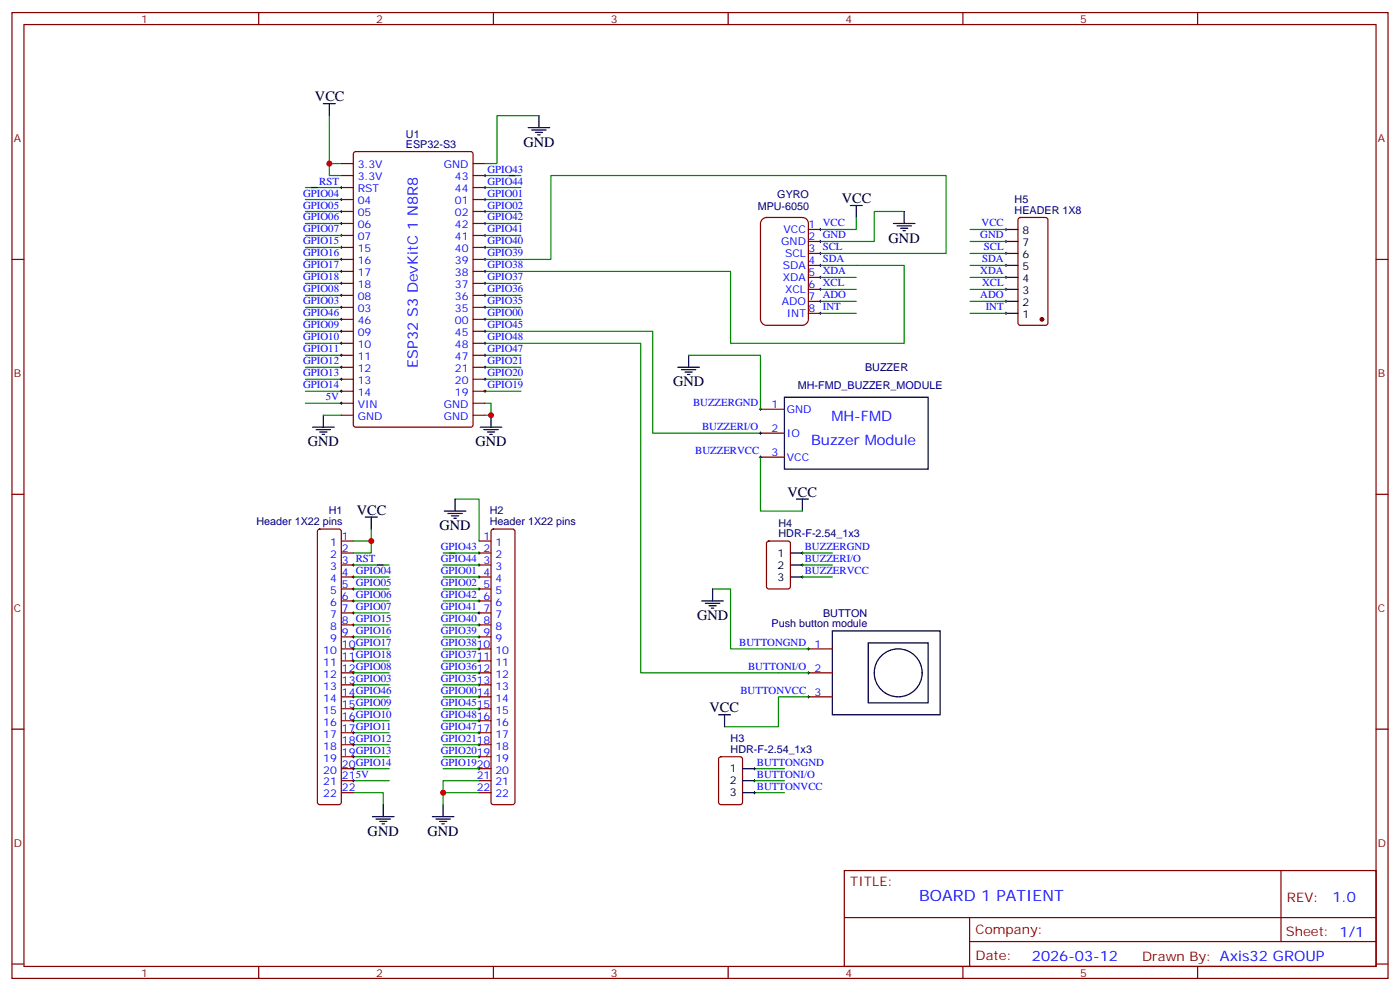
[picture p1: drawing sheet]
<svg xmlns="http://www.w3.org/2000/svg" width="412mm" height="292mm" viewBox="0 0 412 292" stroke-linecap="round" stroke-linejoin="round" font-family="sans-serif">
<g fill="none" stroke="#870000" stroke-width=".35">
<path d="M3.5 3.7h405.4v284.3h-405.4zM7.1 7.2h398.2v277.3h-398.2zM76.2 3.7v3.5M145.3 3.7v3.5M214.5 3.7v3.5M283.6 3.7v3.5M352.8 3.7v3.5M100.5 48.2h3.6M100.5 51.7h3.6M100.5 55.2h3.6M100.5 58.7h3.6M104.3 44.8l.5-.2h33.8l.7 .5v80l-.4 .6-34.1 .1-.7-.5v-80z"/>
<path d="M139.3 48.2h3.6M139.3 51.7h3.6M139.3 55.2h3.6M139.3 58.7h3.6M3.5 76.4h3.6M100.5 76.4h3.6M100.5 62.3h3.6M100.5 65.8h3.6M100.5 69.3h3.6M100.5 72.8h3.6M100.5 79.9h3.6M139.3 76.4h3.6"/>
<path d="M139.3 62.3h3.6M139.3 65.8h3.6M139.3 69.3h3.6M139.3 72.8h3.6M139.3 79.9h3.6M224.6 64.5l1.2-.5h10.6a1.76 1.76 0 0 1 1.7 1.8v28.2a1.89 1.89 0 0 1-1.7 1.8h-10.6a1.89 1.89 0 0 1-1.8-1.8v-28.2zM238.1 67.6h3.6M238.1 71.1h3.6M238.1 74.6h3.6M238.1 78.1h3.6M300.1 64.2l.5-.2h7.4l.6 .5 .1 30.6-.5 .6-7.6 .1-.7-.5v-30.6zM405.3 76.4h3.6"/>
<path d="M100.5 83.4h3.6M100.5 87h3.6M100.5 90.5h3.6M100.5 94h3.6M100.5 97.5h3.6M139.3 83.4h3.6M139.3 87h3.6M139.3 90.5h3.6M139.3 94h3.6M139.3 97.5h3.6M238.1 81.7h3.6M238.1 85.2h3.6"/>
<path d="M238.1 88.7h3.6M238.1 92.3h3.6M100.5 101.1h3.6M100.5 104.6h3.6M100.5 108.1h3.6M100.5 111.7h3.6M100.5 115.2h3.6M100.5 118.7h3.6M139.3 101.1h3.6M139.3 104.6h3.6M139.3 108.1h3.6M139.3 111.7h3.6"/>
<path d="M139.3 115.2h3.6M139.3 118.7h3.6M100.5 122.2h3.6M139.3 122.2h3.6M224 120.5h7.1M224 127.5h7.1M224 134.6h7.1M3.5 145.5h3.6M93.7 156l.5-.2h5.6l.5 .2 .2 .5v79.7l-.2 .5-.5 .2h-5.6l-.5-.2-.2-.5v-79.7zM100.5 159.3h3.6M141.1 159.3h3.5M144.9 156l.4-.2h5.7l.5 .2 .2 .5v79.7l-.2 .5-.5 .2h-5.7l-.5-.2-.2-.5v-79.7z"/>
<path d="M226 159.5l.5-.2h5.6l.7 .4v13l-.4 .6-5.9 .1-.7-.5v-12.9zM405.3 145.5h3.6M100.5 162.8h3.6M100.5 166.3h3.6M100.5 169.9h3.6M100.5 173.4h3.6M100.5 176.9h3.6M141.1 162.8h3.5M141.1 166.3h3.5M141.1 169.9h3.5M141.1 173.4h3.5M141.1 176.9h3.5"/>
<path d="M100.5 180.4h3.6M100.5 184h3.6M100.5 187.5h3.6M100.5 191h3.6M100.5 194.6h3.6M100.5 198.1h3.6M141.1 180.4h3.5M141.1 184h3.5M141.1 187.5h3.5M141.1 191h3.5M141.1 194.6h3.5M141.1 198.1h3.5"/>
<path d="M238.1 191h7.1M238.1 198.1h7.1M3.5 214.7h3.6M100.5 201.6h3.6M100.5 205.1h3.6M100.5 208.7h3.6M100.5 212.2h3.6M100.5 215.7h3.6M100.5 219.3h3.6M141.1 201.6h3.5M141.1 205.1h3.5M141.1 208.7h3.5"/>
<path d="M141.1 212.2h3.5M141.1 215.7h3.5M141.1 219.3h3.5M238.1 205.1h7.1M405.3 214.7h3.6M100.5 222.8h3.6M100.5 226.3h3.6M100.5 229.8h3.6M100.5 233.4h3.6M141.1 222.8h3.5M141.1 226.3h3.5M141.1 229.8h3.5"/>
<path d="M141.1 233.4h3.5M211.9 223l.5-.2h5.6l.7 .4v13l-.4 .6-5.9 .1-.7-.5v-12.9zM248.7 256.3h156.6v28.2h-156.6zM377.3 256.3v20.9M248.7 270.1h156.5M285.6 277.2h119.6M285.6 270.1v14.2M3.5 283.8h3.6M76.2 284.5v3.5M145.3 284.5v3.5M214.5 284.5v3.5M283.6 284.5v3.5"/>
<path d="M352.8 284.5v3.5M405.3 283.8h3.6"/>
</g>
<g fill="none" stroke="#000" stroke-width=".29">
<path d="M100.2 55.2h.7M100.2 58.7h.7M100.5 54.9v.7M100.5 58.4v.7M142.5 51.7h.7M142.5 55.2h.7M142.5 58.7h.7M142.9 51.3v.7M142.9 54.9v.7M142.9 58.4v.7M100.2 62.3h.7M100.2 65.8h.7"/>
<path d="M100.2 69.3h.7M100.2 72.8h.7M100.2 76.4h.7M100.2 79.9h.7M100.5 61.9v.7M100.5 65.4v.7M100.5 69v.7M100.5 72.5v.7M100.5 76v.7M100.5 79.6v.7M142.5 62.3h.7M142.5 65.8h.7"/>
<path d="M142.5 69.3h.7M142.5 72.8h.7M142.5 76.4h.7M142.5 79.9h.7M142.9 61.9v.7M142.9 65.4v.7M142.9 69v.7M142.9 72.5v.7M142.9 76v.7M142.9 79.6v.7M241.3 67.6h.7M241.3 71.1h.7"/>
<path d="M241.3 74.6h.7M241.3 78.1h.7M241.7 67.2v.7M241.7 70.7v.7M241.7 74.3v.7M241.7 77.8v.7M296 67.6h.7M296 71.1h.7M296 74.6h.7M296 78.1h.7M296.3 67.2v.7M296.3 70.7v.7"/>
<path d="M296.3 74.3v.7M296.3 77.8v.7M100.2 83.4h.7M100.2 87h.7M100.2 90.5h.7M100.2 94h.7M100.2 97.5h.7M100.5 83.1v.7M100.5 86.6v.7M100.5 90.1v.7M100.5 93.7v.7M100.5 97.2v.7"/>
<path d="M142.5 83.4h.7M142.5 87h.7M142.5 90.5h.7M142.5 94h.7M142.5 97.5h.7M142.9 83.1v.7M142.9 86.6v.7M142.9 90.1v.7M142.9 93.7v.7M142.9 97.2v.7M241.3 81.7h.7M241.3 85.2h.7"/>
<path d="M241.3 88.7h.7M241.3 92.3h.7M241.7 81.3v.7M241.7 84.8v.7M241.7 88.4v.7M241.7 91.9v.7M296 81.7h.7M296 85.2h.7M296 88.7h.7M296 92.3h.7M296.3 81.3v.7M296.3 84.8v.7"/>
<path d="M296.3 88.4v.7M296.3 91.9v.7M100.2 101.1h.7M100.2 104.6h.7M100.2 108.1h.7M100.2 111.7h.7M100.2 115.2h.7M100.2 118.7h.7M100.5 100.7v.7M100.5 104.2v.8M100.5 107.8v.7M100.5 111.3v.7"/>
<path d="M100.5 114.8v.7M100.5 118.4v.7M142.5 101.1h.7M142.5 104.6h.7M142.5 108.1h.7M142.5 111.7h.7M142.5 115.2h.7M142.9 100.7v.7M142.9 104.2v.8M142.9 107.8v.7M142.9 111.3v.7M142.9 114.8v.7"/>
<path d="M223.7 120.5h.7M223.7 127.5h.7M223.7 134.6h.7M224 120.1v.7M224 127.2v.7M224 134.2v.7M103.7 176.9h.7M103.7 173.4h.7M103.7 169.9h.7M103.7 166.3h.7M104.1 166v.7M104.1 169.5v.7"/>
<path d="M104.1 173v.7M104.1 176.6v.7M140.8 176.9h.7M140.8 173.4h.7M140.8 169.9h.7M140.8 166.3h.7M140.8 162.8h.7M141.1 162.5v.7M141.1 166v.7M141.1 169.5v.7M141.1 173v.7M141.1 176.6v.7"/>
<path d="M236 169.9h.7M236 166.3h.7M236 162.8h.7M236.4 162.5v.7M236.4 166v.7M236.4 169.5v.7M103.7 198.1h.7M103.7 194.6h.7M103.7 191h.7M103.7 187.5h.7M103.7 184h.7M103.7 180.4h.7"/>
<path d="M104.1 180.1v.7M104.1 183.6v.7M104.1 187.1v.8M104.1 190.7v.7M104.1 194.2v.7M104.1 197.7v.7M140.8 198.1h.7M140.8 194.6h.7M140.8 191h.7M140.8 187.5h.7M140.8 184h.7M140.8 180.4h.7"/>
<path d="M141.1 180.1v.7M141.1 183.6v.7M141.1 187.1v.8M141.1 190.7v.7M141.1 194.2v.7M141.1 197.7v.7M237.8 198.1h.7M237.8 191h.7M238.1 190.7v.7M238.1 197.7v.7M103.7 219.3h.7M103.7 215.7h.7"/>
<path d="M103.7 212.2h.7M103.7 208.7h.7M103.7 205.1h.7M103.7 201.6h.7M104.1 201.3v.7M104.1 204.8v.7M104.1 208.3v.7M104.1 211.8v.7M104.1 215.4v.7M104.1 218.9v.7M140.8 219.3h.7M140.8 215.7h.7"/>
<path d="M140.8 212.2h.7M140.8 208.7h.7M140.8 205.1h.7M140.8 201.6h.7M141.1 201.3v.7M141.1 204.8v.7M141.1 208.3v.7M141.1 211.8v.7M141.1 215.4v.7M141.1 218.9v.7M237.8 205.1h.7M238.1 204.8v.7"/>
<path d="M103.7 226.3h.7M103.7 222.8h.7M103.7 229.8h.7M104.1 222.4v.7M104.1 226v.7M104.1 229.5v.7M140.8 226.3h.7M140.8 222.8h.7M141.1 222.4v.7M141.1 226v.7M221.9 226.3h.7M221.9 229.8h.7"/>
<path d="M221.9 233.4h.7M222.2 226v.7M222.2 229.5v.7M222.2 233v.7"/>
</g>
<g fill="none" stroke="#008700" stroke-width=".35">
<path d="M97 34v14.2h3.5M158.7 34h-12.3v14.2h-3.5M90 58.7h10.5M90 55.2h10.5M97 48.2v3.5h3.5M142.9 55.2h10.6M142.9 58.7h10.6M142.9 51.7h10.6M90 69.3h10.5M90 65.8h10.5M90 62.3h10.5M90 72.8h10.5"/>
<path d="M90 76.4h10.5M90 79.9h10.5M142.9 65.8h10.6M142.9 62.3h10.6M142.9 69.3h10.6M142.9 72.8h10.6M241.7 78.1h24.6v23h-51.1v-21.2h-72.3M241.7 74.6h37v-22.9h-116.4v24.7h-19.4M252.2 64v3.6h-10.5M266.3 62.3h-8.8v8.8h-15.8M285.8 78.1h10.5M285.8 67.6h10.5"/>
<path d="M285.8 71.1h10.5M285.8 74.6h10.5M90 83.4h10.5M90 87h10.5M90 90.5h10.5M90 94h10.5M90 97.5h10.5M142.9 97.5h49.4v30h31.7M142.9 83.4h10.6M142.9 87h10.6M142.9 90.5h10.6M142.9 94h10.6"/>
<path d="M241.7 81.7h10.5M241.7 85.2h10.5M241.7 88.7h10.5M241.7 92.3h10.5M285.8 81.7h10.5M285.8 85.2h10.5M285.8 88.7h10.5M285.8 92.3h10.5M90 104.6h10.5M90 108.1h10.5M90 111.7h10.5M90 115.2h10.5"/>
<path d="M90 101.1h10.5M90 118.7h10.5M142.9 101.1h45.8v97h49.4M142.9 118.7h1.7v3.5h-1.7M142.9 104.6h10.6M142.9 108.1h10.6M142.9 111.7h10.6M142.9 115.2h10.6M202.8 104.6h21.2v15.9M95.2 122.2h5.3M224 134.6v15.9h12.4M109.4 159.3v3.5h-5.3"/>
<path d="M109.4 155.8v3.5h-5.3M134.1 146.9h7v12.4M104.1 169.9h10.6M104.1 173.4h10.6M104.1 176.9h10.6M104.1 166.3h10.6M130.5 166.3h10.6M130.5 162.8h10.6M130.5 169.9h10.6M130.5 173.4h10.6M130.5 176.9h10.6M209.9 173.4h5.3v17.6h22.9"/>
<path d="M236.4 162.8h8.8M236.4 169.9h8.8M236.4 166.3h8.8M104.1 198.1h10.6M104.1 191h10.6M104.1 187.5h10.6M104.1 184h10.6M104.1 180.4h10.6M104.1 194.6h10.6M130.5 198.1h10.6M130.5 191h10.6M130.5 187.5h10.6"/>
<path d="M130.5 184h10.6M130.5 180.4h10.6M130.5 194.6h10.6M104.1 219.3h10.6M104.1 215.7h10.6M104.1 212.2h10.6M104.1 208.7h10.6M104.1 205.1h10.6M104.1 201.6h10.6M130.5 219.3h10.6M130.5 215.7h10.6M130.5 212.2h10.6"/>
<path d="M130.5 208.7h10.6M130.5 205.1h10.6M130.5 201.6h10.6M238.1 205.1h-8.8v8.9h-15.9M104.1 233.4h8.8v3.5M104.1 226.3h10.6M104.1 222.8h10.6M104.1 229.8h10.6M130.5 226.3h10.6M130.5 222.8h10.6M130.5 233.4h10.6M141.1 229.8h-10.6v7.1"/>
<path d="M222.2 233.4h8.9M222.2 226.3h8.9M222.2 229.8h8.9"/>
</g>
<g fill="none" stroke="#000" stroke-width=".35">
<path d="M95.2 30.5h3.6M97 30.5v3.5M155.6 37.6h6.3M156.6 38.3h4.3M157.7 39h2.1M158.4 39.7h.7M158.7 34v3.6M91.7 55.2h1.8M149.9 51.7h1.8M250.5 60.5h3.5M252.2 60.5v3.5M263.2 65.8h6.3"/>
<path d="M264.2 66.5h4.3M265.3 67.2h2.1M266 67.9h.7M266.3 62.3v3.5M296.3 78.1h3.6M296.3 74.6h3.6M296.3 67.6h3.6M296.3 71.1h3.6M296.3 92.3h3.6M296.3 88.7h3.6M296.3 85.2h3.6M296.3 81.7h3.6"/>
<path d="M199.7 108.1h6.3M200.7 108.8h4.3M201.8 109.5h2.1M202.5 110.2h.7M202.8 104.6v3.5M231.1 116.9h42.3v21.2h-42.3zM92.1 125.8h6.3M93.1 126.5h4.3M94.2 127.2h2.1M94.9 127.9h.7M95.2 122.2v3.6M141.5 125.8h6.3"/>
<path d="M142.5 126.5h4.3M143.6 127.2h2.1M144.3 127.9h.7M144.6 122.2v3.6M107.6 152.2h3.5M109.4 152.2v3.6M130.9 150.5h6.3M131.9 151.2h4.3M133 151.9h2.1M133.7 152.6h.7M134.1 146.9v3.6M234.6 146.9h3.5"/>
<path d="M236.4 146.9v3.6M111.1 166.3h1.8M132.3 162.8h1.8M206.7 176.9h6.4M207.8 177.6h4.2M208.8 178.3h2.2M209.5 179h.8M209.9 173.4v3.5M232.8 162.8h3.6M232.8 166.3h3.6M232.8 169.9h3.6M245.2 185.7h31.7v24.7h-31.7z"/>
<path d="M255.8 189.3h17.6v17.6h-17.6zM211.7 210.4h3.5M213.4 210.4v3.6M112.9 236.9v3.5M130.5 236.9v3.5M218.7 233.4h3.5M218.7 226.3h3.5M218.7 229.8h3.5M109.7 240.4h6.4M110.8 241.1h4.2M111.8 241.8h2.1M112.5 242.5h.7"/>
<path d="M127.4 240.4h6.3M128.4 241.1h4.2M129.5 241.8h2.1M130.2 242.5h.7"/>
<circle cx="264.6" cy="198.1" r="7.1"/>
</g>
<circle cx="306.9" cy="94" r=".53" fill="#870000" stroke="#870000" stroke-width=".35"/>
<g fill="#c00">
<circle cx="130.5" cy="233.4" r=".88"/>
<circle cx="109.4" cy="159.3" r=".88"/>
<circle cx="144.6" cy="122.2" r=".88"/>
<circle cx="97" cy="48.2" r=".88"/>
</g>
<text font-size="4.6" fill="#00f" x="270.8" y="265.3">BOARD 1 PATIENT</text>
<g font-size="4.2">
<text x="92.8" y="29.8">VCC</text>
<text x="154.2" y="43.2">GND</text>
<text x="248" y="59.8">VCC</text>
<text x="261.8" y="71.4">GND</text>
<text x="198.3" y="113.8">GND</text>
<text x="90.7" y="131.4">GND</text>
<text x="140.1" y="131.4">GND</text>
<text x="232" y="146.2">VCC</text>
<text x="105.1" y="151.5">VCC</text>
<text x="129.5" y="156.1">GND</text>
<text x="205.3" y="182.6">GND</text>
<text x="209" y="209.7">VCC</text>
<text x="108.3" y="246.1">GND</text>
<text x="125.9" y="246.1">GND</text>
</g>
<g font-size="4.2" fill="#00f">
<text x="123.1" y="108.4" transform="rotate(-90 123.1 108.4)">ESP32 S3 DevKitC 1 N8R8</text>
<text x="244.9" y="124">MH-FMD</text>
<text x="238.9" y="131.1">Buzzer Module</text>
<text x="392.5" y="265.6">1.0</text>
<text x="304" y="282.9">2026-03-12</text>
</g>
<g font-size="3.9" fill="#800">
<text x="250.5" y="260.9">TITLE:</text>
<text x="379.1" y="265.6">REV:</text>
<text x="287.4" y="275.1">Company:</text>
<text x="378.7" y="275.7">Sheet: 1/1</text>
<text x="287.4" y="282.8">Date:</text>
<text x="336.4" y="282.8">Drawn By: Axis32 GROUP</text>
</g>
<g font-size="3.2" fill="#800">
<text x="41.6" y="6.7">1</text>
<text x="110.8" y="6.7">2</text>
<text x="179.9" y="6.7">3</text>
<text x="249.1" y="6.7">4</text>
<text x="318.2" y="6.7">5</text>
<text x="4.1" y="41.8">A</text>
<text x="405.9" y="41.8">A</text>
<text x="4.1" y="110.9">B</text>
<text x="405.9" y="110.9">B</text>
<text x="4.1" y="180.1">C</text>
<text x="405.9" y="180.1">C</text>
<text x="4.1" y="249.2">D</text>
<text x="405.9" y="249.2">D</text>
<text x="41.6" y="287.5">1</text>
<text x="110.8" y="287.5">2</text>
<text x="179.9" y="287.5">3</text>
<text x="249.1" y="287.5">4</text>
<text x="318.2" y="287.5">5</text>
</g>
<g font-size="3.2" fill="#000080">
<text x="119.6" y="40.6">U1</text>
<text x="119.6" y="43.6">ESP32-S3</text>
<text x="229" y="58.1">GYRO</text>
<text x="298.9" y="59.8">H5</text>
<text x="223.2" y="61.7">MPU-6050</text>
<text x="298.9" y="63">HEADER 1X8</text>
<text x="254.8" y="109.3">BUZZER</text>
<text x="235" y="114.5">MH-FMD_BUZZER_MODULE</text>
<text x="75.5" y="154.6">Header 1X22 pins</text>
<text x="96.9" y="151.4">H1</text>
<text x="144.2" y="154.6">Header 1X22 pins</text>
<text x="144.2" y="151.4">H2</text>
<text x="229.3" y="155">H4</text>
<text x="229.3" y="158.2">HDR-F-2.54_1x3</text>
<text x="227.3" y="184.7">Push button module</text>
<text x="242.5" y="181.5">BUTTON</text>
<text x="215.2" y="221.7">HDR-F-2.54_1x3</text>
<text x="215.2" y="218.5">H3</text>
</g>
<g font-size="3.2" fill="#00f">
<text x="105.4" y="49.6">3.3V</text>
<text x="105.4" y="53.1">3.3V</text>
<text x="130.8" y="49.6">GND</text>
<text x="134" y="53.1">43</text>
<text x="143.6" y="50.8">GPIO43</text>
<text x="89.3" y="57.9">GPIO04</text>
<text x="94.1" y="54.3">RST</text>
<text x="105.4" y="56.6">RST</text>
<text x="134" y="56.6">44</text>
<text x="143.6" y="54.3">GPIO44</text>
<text x="143.6" y="57.9">GPIO01</text>
<text x="89.3" y="61.4">GPIO05</text>
<text x="89.3" y="64.9">GPIO06</text>
<text x="105.4" y="60.1">04</text>
<text x="105.4" y="63.7">05</text>
<text x="134" y="60.1">01</text>
<text x="134" y="63.7">02</text>
<text x="143.6" y="61.4">GPIO02</text>
<text x="143.6" y="64.9">GPIO42</text>
<text x="89.3" y="68.4">GPIO07</text>
<text x="89.3" y="72">GPIO15</text>
<text x="105.4" y="67.2">06</text>
<text x="105.4" y="70.7">07</text>
<text x="134" y="67.2">42</text>
<text x="134" y="70.7">41</text>
<text x="143.6" y="68.4">GPIO41</text>
<text x="143.6" y="72">GPIO40</text>
<text x="230.8" y="68.6">VCC</text>
<text x="238.1" y="67.2">1 VCC</text>
<text x="238.1" y="70.7">2 GND</text>
<text x="288.8" y="70.2">GND</text>
<text x="289.2" y="66.7">VCC</text>
<text x="89.3" y="75.5">GPIO16</text>
<text x="105.4" y="74.3">15</text>
<text x="105.4" y="77.8">16</text>
<text x="134" y="74.3">40</text>
<text x="134" y="77.8">39</text>
<text x="143.6" y="75.5">GPIO39</text>
<text x="230.1" y="72.1">GND</text>
<text x="231.3" y="75.7">SCL</text>
<text x="238.1" y="74.3">3 SCL</text>
<text x="238.1" y="77.8">4 SDA</text>
<text x="289.3" y="77.3">SDA</text>
<text x="289.8" y="73.7">SCL</text>
<text x="89.3" y="79">GPIO17</text>
<text x="89.3" y="82.6">GPIO18</text>
<text x="105.4" y="81.3">17</text>
<text x="134" y="81.3">38</text>
<text x="143.6" y="79">GPIO38</text>
<text x="143.6" y="82.6">GPIO37</text>
<text x="230.6" y="82.7">XDA</text>
<text x="230.6" y="79.2">SDA</text>
<text x="238.1" y="81.3">5 XDA</text>
<text x="288.8" y="80.8">XDA</text>
<text x="89.3" y="86.1">GPIO08</text>
<text x="89.3" y="89.6">GPIO03</text>
<text x="105.4" y="84.8">18</text>
<text x="105.4" y="88.4">08</text>
<text x="134" y="84.8">37</text>
<text x="134" y="88.4">36</text>
<text x="143.6" y="86.1">GPIO36</text>
<text x="143.6" y="89.6">GPIO35</text>
<text x="230.3" y="89.8">ADO</text>
<text x="231.3" y="86.3">XCL</text>
<text x="238.1" y="84.8">6 XCL</text>
<text x="238.1" y="88.4">7 ADO</text>
<text x="288.8" y="87.8">ADO</text>
<text x="289.3" y="84.3">XCL</text>
<text x="89.3" y="93.1">GPIO46</text>
<text x="105.4" y="91.9">03</text>
<text x="105.4" y="95.4">46</text>
<text x="134" y="91.9">35</text>
<text x="134" y="95.4">00</text>
<text x="143.6" y="93.1">GPIO00</text>
<text x="231.8" y="93.3">INT</text>
<text x="238.1" y="91.9">8 INT</text>
<text x="290.4" y="91.4">INT</text>
<text x="89.3" y="96.7">GPIO09</text>
<text x="89.3" y="100.2">GPIO10</text>
<text x="105.4" y="99">09</text>
<text x="134" y="99">45</text>
<text x="143.6" y="96.7">GPIO45</text>
<text x="143.6" y="100.2">GPIO48</text>
<text x="89.3" y="103.7">GPIO11</text>
<text x="89.3" y="107.2">GPIO12</text>
<text x="105.4" y="102.5">10</text>
<text x="105.4" y="106">11</text>
<text x="134" y="102.5">48</text>
<text x="134" y="106">47</text>
<text x="143.6" y="103.7">GPIO47</text>
<text x="143.6" y="107.2">GPIO21</text>
<text x="89.3" y="110.8">GPIO13</text>
<text x="105.4" y="109.5">12</text>
<text x="105.4" y="113.1">13</text>
<text x="134" y="109.5">21</text>
<text x="134" y="113.1">20</text>
<text x="143.6" y="110.8">GPIO20</text>
<text x="89.3" y="114.3">GPIO14</text>
<text x="96" y="117.8">5V</text>
<text x="105.4" y="116.6">14</text>
<text x="134" y="116.6">19</text>
<text x="143.6" y="114.3">GPIO19</text>
<text x="204.2" y="119.6">BUZZERGND</text>
<text x="105.4" y="120.1">VIN</text>
<text x="105.4" y="123.6">GND</text>
<text x="130.8" y="120.1">GND</text>
<text x="130.8" y="123.6">GND</text>
<text x="227.3" y="120.1">1</text>
<text x="231.8" y="121.5">GND</text>
<text x="206.8" y="126.6">BUZZERI/O</text>
<text x="227.3" y="127.2">2</text>
<text x="231.8" y="128.6">IO</text>
<text x="204.8" y="133.7">BUZZERVCC</text>
<text x="227.3" y="134.2">3</text>
<text x="231.8" y="135.6">VCC</text>
<text x="97.2" y="160.7">1</text>
<text x="100.7" y="158.9">1</text>
<text x="129.9" y="161.9">GPIO43</text>
<text x="142.4" y="158.9">1</text>
<text x="145.9" y="160.7">1</text>
<text x="237.1" y="161.9">BUZZERGND</text>
<text x="97.2" y="164.2">2</text>
<text x="97.2" y="167.7">3</text>
<text x="100.7" y="162.5">2</text>
<text x="100.7" y="166">3 RST</text>
<text x="129.9" y="165.5">GPIO44</text>
<text x="142.4" y="162.5">2</text>
<text x="142.4" y="166">3</text>
<text x="145.9" y="164.2">2</text>
<text x="145.9" y="167.7">3</text>
<text x="237.1" y="165.5">BUZZERI/O</text>
<text x="97.2" y="171.3">4</text>
<text x="100.7" y="169.5">4 GPIO04</text>
<text x="100.7" y="173">5 GPIO05</text>
<text x="129.9" y="172.5">GPIO02</text>
<text x="129.9" y="169">GPIO01</text>
<text x="142.4" y="169.5">4</text>
<text x="142.4" y="173">5</text>
<text x="145.9" y="171.3">4</text>
<text x="237.1" y="169">BUZZERVCC</text>
<text x="97.2" y="174.8">5</text>
<text x="97.2" y="178.3">6</text>
<text x="100.7" y="176.6">6 GPIO06</text>
<text x="129.9" y="179.6">GPIO41</text>
<text x="129.9" y="176">GPIO42</text>
<text x="142.4" y="176.6">6</text>
<text x="145.9" y="174.8">5</text>
<text x="145.9" y="178.3">6</text>
<text x="97.2" y="181.9">7</text>
<text x="97.2" y="185.4">8</text>
<text x="100.7" y="180.1">7 GPIO07</text>
<text x="100.7" y="183.6">8 GPIO15</text>
<text x="129.9" y="183.1">GPIO40</text>
<text x="142.4" y="180.1">7</text>
<text x="142.4" y="183.6">8</text>
<text x="145.9" y="181.9">7</text>
<text x="145.9" y="185.4">8</text>
<text x="97.2" y="188.9">9</text>
<text x="100.7" y="187.1">9 GPIO16</text>
<text x="100.7" y="190.7">10GPIO17</text>
<text x="129.9" y="190.1">GPIO3810</text>
<text x="129.9" y="186.6">GPIO39</text>
<text x="142.4" y="187.1">9</text>
<text x="145.9" y="188.9">9</text>
<text x="217.7" y="190.1">BUTTONGND</text>
<text x="239.9" y="190.7">1</text>
<text x="95.2" y="192.4">10</text>
<text x="95.2" y="196">11</text>
<text x="100.7" y="194.2">11GPIO18</text>
<text x="100.7" y="197.7">12GPIO08</text>
<text x="129.9" y="197.2">GPIO3612</text>
<text x="129.9" y="193.7">GPIO3711</text>
<text x="145.9" y="192.4">10</text>
<text x="145.9" y="196">11</text>
<text x="220.4" y="197.2">BUTTONI/O</text>
<text x="239.9" y="197.7">2</text>
<text x="95.2" y="199.5">12</text>
<text x="95.2" y="203">13</text>
<text x="100.7" y="201.3">13GPIO03</text>
<text x="129.9" y="200.7">GPIO3513</text>
<text x="145.9" y="199.5">12</text>
<text x="145.9" y="203">13</text>
<text x="95.2" y="206.6">14</text>
<text x="100.7" y="204.8">14GPIO46</text>
<text x="100.7" y="208.3">15GPIO09</text>
<text x="129.9" y="207.8">GPIO4515</text>
<text x="129.9" y="204.3">GPIO0014</text>
<text x="145.9" y="206.6">14</text>
<text x="218.1" y="204.3">BUTTONVCC</text>
<text x="239.9" y="204.8">3</text>
<text x="95.2" y="210.1">15</text>
<text x="95.2" y="213.6">16</text>
<text x="100.7" y="211.8">16GPIO10</text>
<text x="100.7" y="215.4">17GPIO11</text>
<text x="129.9" y="214.8">GPIO4717</text>
<text x="129.9" y="211.3">GPIO4816</text>
<text x="145.9" y="210.1">15</text>
<text x="145.9" y="213.6">16</text>
<text x="95.2" y="217.1">17</text>
<text x="95.2" y="220.7">18</text>
<text x="100.7" y="218.9">18GPIO12</text>
<text x="129.9" y="221.9">GPIO2019</text>
<text x="129.9" y="218.4">GPIO2118</text>
<text x="145.9" y="217.1">17</text>
<text x="145.9" y="220.7">18</text>
<text x="95.2" y="224.2">19</text>
<text x="95.2" y="227.7">20</text>
<text x="100.7" y="222.4">19GPIO13</text>
<text x="100.7" y="226">20GPIO14</text>
<text x="129.9" y="225.4">GPIO1920</text>
<text x="145.9" y="224.2">19</text>
<text x="145.9" y="227.7">20</text>
<text x="223" y="225.4">BUTTONGND</text>
<text x="95.2" y="231.2">21</text>
<text x="100.7" y="229.5">215V</text>
<text x="100.7" y="233">22</text>
<text x="140.4" y="229.5">21</text>
<text x="140.4" y="233">22</text>
<text x="145.9" y="231.2">21</text>
<text x="223" y="232.5">BUTTONVCC</text>
<text x="223" y="229">BUTTONI/O</text>
<text x="95.2" y="234.8">22</text>
<text x="145.9" y="234.8">22</text>
</g>
<g font-size="3.2">
<text x="301.2" y="69">8</text>
<text x="301.2" y="76">6</text>
<text x="301.2" y="72.5">7</text>
<text x="301.2" y="83.1">4</text>
<text x="301.2" y="79.6">5</text>
<text x="301.2" y="86.6">3</text>
<text x="301.2" y="93.7">1</text>
<text x="301.2" y="90.1">2</text>
<text x="229.1" y="163.9">1</text>
<text x="229.1" y="167.4">2</text>
<text x="229.1" y="170.9">3</text>
<text x="214.9" y="227.4">1</text>
<text x="214.9" y="230.9">2</text>
<text x="214.9" y="234.4">3</text>
</g>
</svg>
